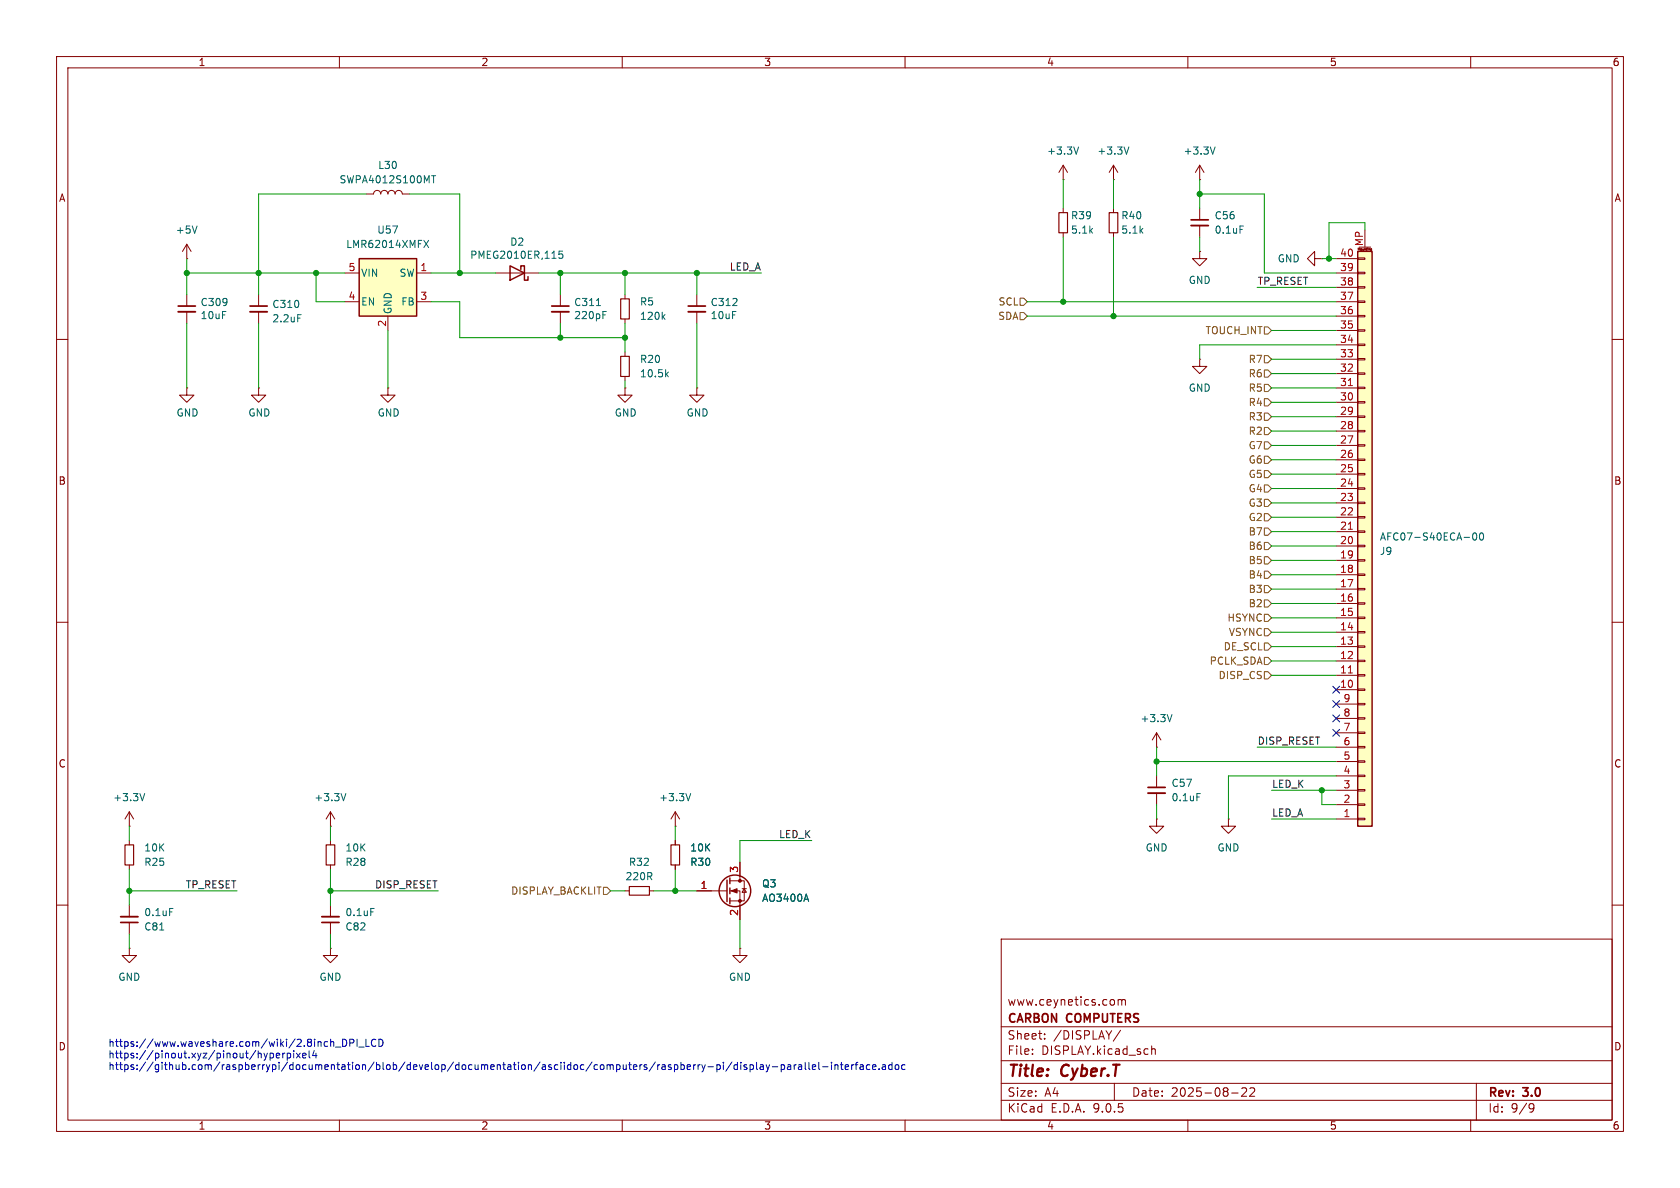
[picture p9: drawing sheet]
<svg xmlns="http://www.w3.org/2000/svg" width="297mm" height="210mm" viewBox="0 0 297 210" stroke-linecap="round" stroke-linejoin="round" font-family="sans-serif">
<g fill="none" stroke="#840000" stroke-width=".18">
<path d="M10 10h277v190h-277zM12 12h273v186h-273zM60 10v2M110 10v2M160 10v2M210 10v2M260 10v2M188 31.8h.1M188 29.2l-.8 1.3M188 29.2l.7 1.3M188 29.2v2.6M188 36.8v.8"/>
<path d="M196.8 31.8h.1M196.8 29.2l-.7 1.3M196.8 29.2l.8 1.3M196.8 29.2v2.6M196.8 36.8v.8M212.1 36.8v2.1M212.1 39.9v2M33 45.7h.1M33 43.2v2.5M33 52.1v2M33 55.1v2.1M33 43.2l-.7 1.3"/>
<path d="M33 43.2l.8 1.3M45.7 52.1v2M45.7 55.1v2.1M188 41.1v.8M196.8 41.1v.8M10 60h2M68.6 68.6v1.3h1.2l-1.2 1.2-1.3-1.2h1.3M68.6 68.6h.1M212.1 63.5v1.3h-1.3l1.3 1.2 1.3-1.2h-1.3M212.1 63.5h.1M285 60h2M10 110h2"/>
<path d="M285 110h2M204.5 137.2v2M110.5 157.5h.8M114.8 157.5h.8M119.4 146.1h.1M119.4 143.5l.7 1.3M119.4 143.5l-.8 1.3M119.4 143.5v2.6M123.2 157.5h5.3M129 155.7h2.6v3.6h-2.6M129 157.5h1.8v5.1M130.8 152.4v3.3"/>
<path d="M131.2 157.1h.8M131.6 157.1l.4 .6h-.8zM204.5 144.8v1.3h1.2l-1.2 1.2-1.3-1.2h1.3M204.5 144.8h.1M204.5 140.2v2M217.2 144.8v1.3h1.2l-1.2 1.2-1.3-1.2h1.3M217.2 144.8h.1M10 160h2M22.9 167.6v1.3h-1.3l1.3 1.3 1.2-1.3h-1.2M22.9 167.6h.1M22.9 160v2.1M22.9 163.1v2"/>
<path d="M177 166h108v32h-108zM196.9 176.8l.1 .2v.4l-.1 .2M197.7 176.8l.4-.1 .2 .2M197.7 176.7v1M198.3 176.9l.2-.2 .4 .1 .1 .9M198.3 176.9v.8M285 160h2M60 198v2M110 198v2M160 198v2M177 194.5h108M177 191.5h108"/>
<path d="M177 187.5h108M177 181.5h108M182.5 186.3v.1M182.5 185.5v.1M184.7 183.6v.1M184.7 182.8v.1M197 191.5v3M198.1 182.1l-1.3 2M203.6 184.9v1.5M203.6 185.5l.2-.1 .4 .1v.9M210 198v2M217.7 193.2h1.2"/>
<path d="M219.5 192.4l.6-.1 .2 .1 .1 .3-.9 1.1h.9M221 192.4l.5-.1 .2 .1 .1 .3-.9 1.1h.9M260 198v2M261 191.5v6.5M270.6 195.1l.5 .1a.99 .99 0 0 1-.4 1.4h-.2M271.2 195.7l-.3 .3h-.3"/>
</g>
<path d="M210.6 38.9h3M31.5 54.1h3M44.2 54.1h3M202.9 139.2h3.1M21.3 163.1h3.1" fill="none" stroke="#840000" stroke-width=".3"/>
<path d="M210.6 39.9h3M31.5 55.1h3M44.2 55.1h3M202.9 140.2h3.1M21.3 162.1h3.1" fill="none" stroke="#840000" stroke-width=".33"/>
<path d="M34.8 39.9l-.4 1.3M190.7 26l-.4 1.2M199.6 26l-.5 1.2M219.2 40h.6M52.6 55.6h.6M122.1 140.3l-.4 1.2M142.5 158.1l.5 1.2M211.6 140.3h.6M28.2 164.4h.8M30 160.6h.6" fill="none" stroke="#006464" stroke-width=".18"/>
<path d="M187.2 37.6h1.5v3.5h-1.5zM196.1 37.6h1.5v3.5h-1.5zM111.3 156.7h3.5v1.5h-3.5z" fill="none" stroke="#840000" stroke-width=".2"/>
<g fill="none" stroke="#840000" stroke-width=".25">
<path d="M128.5 155.6v3.8M129 155.2v1M129 157v1M129 158.8v1"/>
<circle cx="129.9" cy="157.5" r="2.79"/>
</g>
<g fill="#840000" stroke="#840000" stroke-width=".18">
<path d="M129.3 157.5l1-.4v.8z"/>
<circle cx="130.8" cy="155.7" r=".25"/>
<circle cx="130.8" cy="159.3" r=".25"/>
</g>
<path d="M63.5 45.7h10.2v10.2h-10.2z" fill="#ffffc2"/>
<path d="M63.5 45.7h10.2v10.2h-10.2z" fill="none" stroke="#840000" stroke-width=".25"/>
<g fill="none" stroke="#840000" stroke-width=".18">
<path d="M64.8 34.3h1.2a.64 .64 0 0 1 .7-.6 .64 .64 0 0 1 .6 .6 .64 .64 0 0 1 .6-.6 .64 .64 0 0 1 .7 .6 .64 .64 0 0 1 .6-.6 .64 .64 0 0 1 .6 .6 .64 .64 0 0 1 .7-.6 .64 .64 0 0 1 .6 .6h1.3M61 48.3h2.5M61 53.3h2.5M68.6 55.9v2.5M73.7 48.3h2.5M73.7 53.3h2.5M212.1 44.5v1.2h-1.3l1.3 1.3 1.3-1.3h-1.3M212.1 44.5h.1M232.4 45.7v1.3l-1.3-1.3 1.3-1.2v1.2h1.3M233.7 45.7h.1M33 68.6v1.3h1.3l-1.3 1.2-1.3-1.2h1.3M33 68.6h.1"/>
<path d="M45.7 68.6v1.3h1.3l-1.3 1.2-1.3-1.2h1.3M45.7 68.6h.1M58.4 167.6v1.3h-1.3l1.3 1.3 1.3-1.3h-1.3M58.4 167.6h.1M130.8 167.6v1.3h1.3l-1.3 1.3-1.3-1.3h1.3M130.8 167.6h.1"/>
</g>
<path d="M76.3 31.1h.7M76.7 31.1v1.2M74.9 42.5l.9 1.3M75.8 42.5l-.9 1.3" fill="none" stroke="#006464" stroke-width=".18"/>
<path d="M240 44.5h2.6v101.6h-2.6z" fill="#ffffc2"/>
<path d="M90.2 47l2.5 1.3-2.5 1.2zM92.1 47.6v-.6h.6v2.5h.6v-.6M240 44.5h2.6v101.6h-2.6z" fill="none" stroke="#840000" stroke-width=".25"/>
<g fill="none" stroke="#840000" stroke-width=".18">
<path d="M212.1 31.8h.1M212.1 29.2l-.8 1.3M212.1 29.2l.8 1.3M212.1 29.2v2.6M87.6 48.3h7.6M99.1 52.1v2M99.1 55.1v2.1M110.5 52.1v.7M110.5 56.4v.8M123.2 52.1v2M123.2 55.1v2.1M236.2 58.4h3.8"/>
<path d="M236.2 55.9h3.8M236.2 53.3h3.8M236.2 50.8h3.8M236.2 48.3h3.8M236.2 45.7h3.8M240 58.3h1.3v.2h-1.3zM240 55.8h1.3v.2h-1.3zM240 53.2h1.3v.3h-1.3zM240 50.7h1.3v.2h-1.3zM240 48.1h1.3v.3h-1.3zM240 45.6h1.3v.2h-1.3zM240.1 44.2v-.3l.1 .2 .2-.2v.3"/>
<path d="M240.3 43.7h2M241.3 40.6v3.1M241.6 43.9v.3M241.8 43.9h.1M242.3 44.3h.2M242.3 44v.2h.2M242.3 44h.1M242.3 44h.2M242.5 44.3h.1M242.5 44v.3M110.5 68.6v1.3h1.3l-1.3 1.2-1.3-1.2h1.3M110.5 68.6h.1"/>
<path d="M110.5 62.2v.8M110.5 66.5v.8M123.2 68.6v1.3h1.3l-1.3 1.2-1.3-1.2h1.3M123.2 68.6h.1M236.2 78.7h3.8M236.2 76.2h3.8M236.2 73.7h3.8M236.2 71.1h3.8M236.2 68.6h3.8M236.2 66h3.8M236.2 63.5h3.8M236.2 61h3.8"/>
<path d="M240 78.6h1.3v.3h-1.3zM240 76.1h1.3v.2h-1.3zM240 73.5h1.3v.3h-1.3zM240 71h1.3v.2h-1.3zM240 68.5h1.3v.2h-1.3zM240 65.9h1.3v.3h-1.3zM240 63.4h1.3v.2h-1.3zM240 60.8h1.3v.3h-1.3zM236.2 99.1h3.8M236.2 96.5h3.8M236.2 94h3.8M236.2 91.4h3.8"/>
<path d="M236.2 88.9h3.8M236.2 86.4h3.8M236.2 83.8h3.8M236.2 81.3h3.8M240 98.9h1.3v.3h-1.3zM240 96.4h1.3v.2h-1.3zM240 93.9h1.3v.2h-1.3zM240 91.3h1.3v.3h-1.3zM240 88.8h1.3v.2h-1.3zM240 86.2h1.3v.3h-1.3zM240 83.7h1.3v.2h-1.3zM240 81.2h1.3v.2h-1.3z"/>
<path d="M236.2 119.4h3.8M236.2 116.8h3.8M236.2 114.3h3.8M236.2 111.8h3.8M236.2 109.2h3.8M236.2 106.7h3.8M236.2 104.1h3.8M236.2 101.6h3.8M240 119.3h1.3v.2h-1.3zM240 116.7h1.3v.3h-1.3zM240 114.2h1.3v.2h-1.3zM240 111.6h1.3v.3h-1.3z"/>
<path d="M240 109.1h1.3v.2h-1.3zM240 106.6h1.3v.2h-1.3zM240 104h1.3v.3h-1.3zM240 101.5h1.3v.2h-1.3zM204.5 132.1h.1M204.5 129.5l.7 1.3M204.5 129.5l-.8 1.3M204.5 129.5v2.6M236.2 139.7h3.8M236.2 137.2h3.8M236.2 134.6h3.8M236.2 132.1h3.8"/>
<path d="M236.2 129.5h3.8M236.2 127h3.8M236.2 124.5h3.8M236.2 121.9h3.8M240 139.6h1.3v.2h-1.3zM240 137h1.3v.3h-1.3zM240 134.5h1.3v.2h-1.3zM240 132h1.3v.2h-1.3zM240 129.4h1.3v.3h-1.3zM240 126.9h1.3v.2h-1.3zM240 124.3h1.3v.3h-1.3zM240 121.8h1.3v.2h-1.3z"/>
<path d="M22.9 146.1h.1M22.9 143.5v2.6M22.9 148.6v.8M22.9 152.9v.8M22.9 143.5l.7 1.3M22.9 143.5l-.8 1.3M58.4 146.1h.1M58.4 143.5v2.6M58.4 148.6v.8M58.4 152.9v.8M58.4 143.5l.8 1.3M58.4 143.5l-.7 1.3"/>
<path d="M119.4 148.6v.8M119.4 152.9v.8M123.2 157.5h2.5M130.8 152.4v2.5M236.2 144.8h3.8M236.2 142.2h3.8M240 144.7h1.3v.2h-1.3zM240 142.1h1.3v.3h-1.3zM58.4 160v2.1M58.4 163.1v2M130.8 160v2.6"/>
</g>
<path d="M238.4 68.2h.7M238.4 93.6h.7M238.4 119h.7" fill="none" stroke="#a90000" stroke-width=".18"/>
<g fill="none" stroke="#006464" stroke-width=".18">
<path d="M214.8 26l-.4 1.2M99.5 44.4h-.7v.6l.2-.1h.4l.1 .2v.4l-.2 .2-.5-.2M105.4 54h.8M106.6 55.7h.4M106.6 55.1h.6M117.2 56l.4 .5M117.6 55.6l-.5 .5M117.8 66.1l.4 .5M118.2 65.8l-.5 .5M260.5 94.3l.1-.1a.68 .68 0 0 1 .5 .6 .68 .68 0 0 1-.5 .7 .84 .84 0 0 1-.1-1.2zM261.7 94.3l.2-.1a.68 .68 0 0 1 .4 .6 .68 .68 0 0 1-.4 .7l-.2-.1-.2-.4zM207.2 126.3l-.4 1.3"/>
<path d="M25.6 140.3l-.4 1.2M61.1 140.3l-.4 1.2M142.5 158.1l.5 1.2M65.5 160.6h.7"/>
</g>
<path d="M109.7 52.8h1.6v3.6h-1.6zM109.7 63h1.6v3.5h-1.6zM22.1 149.4h1.5v3.5h-1.5zM57.7 149.4h1.5v3.5h-1.5zM118.6 149.4h1.5v3.5h-1.5z" fill="none" stroke="#840000" stroke-width=".2"/>
<path d="M97.5 54.1h3.1M121.7 54.1h3M56.9 163.1h3" fill="none" stroke="#840000" stroke-width=".3"/>
<path d="M97.5 55.1h3.1M121.7 55.1h3M56.9 162.1h3" fill="none" stroke="#840000" stroke-width=".33"/>
<g fill="none" stroke="#725600" stroke-width=".18">
<path d="M180.3 52.7h.7l.6 .6-.6 .7h-.7zM180.3 55.2h.7l.6 .7-.6 .6h-.7zM223.5 57.8h.7l.6 .6-.6 .7h-.7zM223.5 78.1h.7l.6 .6-.6 .7h-.7zM223.5 67.9h.7l.6 .7-.6 .6h-.7zM223.5 62.9h.7l.6 .6-.6 .6h-.7zM223.5 70.5h.7l.6 .6-.6 .7h-.7zM223.5 65.4h.7l.6 .6-.6 .7h-.7zM223.5 75.6h.7l.6 .6-.6 .6h-.7zM223.5 73h.7l.6 .7-.6 .6h-.7zM223.5 83.2h.7l.6 .6-.6 .7h-.7zM223.5 85.7h.7l.6 .7-.6 .6h-.7z"/>
<path d="M223.5 98.4h.7l.6 .7-.6 .6h-.7zM223.5 80.6h.7l.6 .7-.6 .6h-.7zM223.5 93.3h.7l.6 .7-.6 .6h-.7zM223.5 95.9h.7l.6 .6-.6 .7h-.7zM223.5 88.3h.7l.6 .6-.6 .6h-.7zM223.5 90.8h.7l.6 .6-.6 .7h-.7zM223.5 116.2h.7l.6 .6-.6 .7h-.7zM223.5 118.7h.7l.6 .7-.6 .6h-.7zM223.5 113.7h.7l.6 .6-.6 .6h-.7zM223.5 101h.7l.6 .6-.6 .6h-.7zM223.5 108.6h.7l.6 .6-.6 .7h-.7zM223.5 103.5h.7l.6 .6-.6 .7h-.7z"/>
<path d="M223.5 111.1h.7l.6 .7-.6 .6h-.7zM223.5 106h.7l.6 .7-.6 .6h-.7zM106.7 156.8h.6l.6 .7-.6 .6h-.6z"/>
</g>
<g fill="none" stroke="#009600" stroke-width=".18">
<path d="M64.8 34.3h-19.1v17.8M72.4 34.3h8.9v14M188 31.8v5M196.8 31.8v5M212.1 34.3h11.4v14h12.7M212.1 31.8v5M33 48.3h28M33 45.7v6.4M33 57.2v11.4M45.7 57.2v11.4M55.9 48.3v5h5.1M68.6 58.4v10.2"/>
<path d="M76.2 53.3h5.1v6.4h29.2M76.2 48.3h11.4M95.2 48.3h39.4M99.1 48.3v3.8M99.1 57.2v2.5M110.5 48.3v3.8M110.5 57.2v5M123.2 48.3v3.8M123.2 57.2v11.4M181.6 53.3h54.6M181.6 55.9h54.6M188 41.9v11.4"/>
<path d="M196.8 41.9v14M212.1 41.9v2.6M222.2 50.8h14M224.8 58.4h11.4M233.7 45.7h2.5M241.3 40.6v-1.2h-6.4v6.3M110.5 67.3v1.3M224.8 73.7h11.4M224.8 76.2h11.4M224.8 78.7h11.4M224.8 63.5h11.4M224.8 68.6h11.4"/>
<path d="M224.8 71.1h11.4M224.8 66h11.4M236.2 61h-24.1v2.5M224.8 99.1h11.4M224.8 88.9h11.4M224.8 94h11.4M224.8 96.5h11.4M224.8 91.4h11.4M224.8 83.8h11.4M224.8 81.3h11.4M224.8 86.4h11.4M224.8 114.3h11.4"/>
<path d="M224.8 119.4h11.4M224.8 116.8h11.4M224.8 109.2h11.4M224.8 101.6h11.4M224.8 104.1h11.4M224.8 106.7h11.4M224.8 111.8h11.4M204.5 134.6h31.7M204.5 132.1v5.1M222.2 132.1h14M224.8 139.7h11.4M233.7 139.7v2.5h2.5"/>
<path d="M236.2 137.2h-19v7.6M22.9 157.5h19M22.9 146.1v2.5M22.9 153.7v6.3M58.4 157.5h19.1M58.4 146.1v2.5M58.4 153.7v6.3M107.9 157.5h2.6M115.6 157.5h7.6M119.4 146.1v2.5M119.4 153.7v3.8M143.5 148.6h-12.7v3.8"/>
<path d="M204.5 142.2v2.6M224.8 144.8h11.4M22.9 165.1v2.5M58.4 165.1v2.5M130.8 162.6v5"/>
</g>
<path d="M235.6 128.9l1.2 1.2M235.6 123.9l1.2 1.2M235.6 121.3l1.2 1.2M235.6 126.4l1.2 1.2M236.8 128.9l-1.2 1.2M236.8 123.9l-1.2 1.2M236.8 121.3l-1.2 1.2M236.8 126.4l-1.2 1.2" fill="none" stroke="#000084" stroke-width=".18"/>
<g fill="none" stroke="#0000c2" stroke-width=".18">
<path d="M47.8 186.2v1.2M48.2 186.2l.2 .2-.1 .5-.2 .1h-.3M48.9 186.2v.8h.5M49.4 186.2v.3l-.6 .1M50 186.2v.8M50.1 186.2l-.1 .2M50.8 186.2v1.2M51.3 186.2l.1 .2-.1 .5-.2 .1h-.3M51.9 186.2v.8M52.4 186.2l.7 .8M53.1 186.2l-.7 .8M53.6 186.2v.8h.4"/>
<path d="M54 186.2l.1 .3-.6 .1M54.6 185.7v1.1l.2 .2M55.6 185.7l-.3 .9h.7M55.9 186.2v.8M59.3 185.1h1M60.6 183.7a.64 .64 0 0 1 .7 .6 .64 .64 0 0 1-.7 .7zM61.8 184.4l.7-.1 .1-.2-.1-.3-.7-.1v1.3M63.1 183.7v1.3M63.4 185.1h1M64.7 183.7v1.3h.6M66.4 183.8a.6 .6 0 0 0-.8 .4 .6 .6 0 0 0 .6 .8l.2-.1M67 183.7a.64 .64 0 0 1 .7 .6 .64 .64 0 0 1-.7 .7z"/>
<path d="M127.1 188.2l.2 .3v.3l-.2 .3M127.9 187.8v.1M127.9 188.2v.9M129.4 187.7l-1.1 1.7M130.4 187.8v1.3M130.4 188.3l-.4-.1-.2 .3 .1 .5h.5M131 187.8v.1M131 188.2v.9M132 188.3l-.3-.1-.2 .2 .1 .2 .4 .1v.3h-.5M132.6 188.3l.4-.1 .2 .3-.1 .5h-.5M132.6 188.2v1.3M133.8 187.8v1.1l.1 .2"/>
<path d="M134.4 188.3h.5l.1 .8M135 188.5l-.5 .1-.1 .2 .1 .3 .5-.1M135.4 188.2l.3 .9M135.7 189.1l-.3 .4M136 188.2l-.3 .9M136.5 188.6h1M138.1 188.3l.4-.1 .2 .3-.1 .5h-.5M138.1 188.2v1.3M139.3 188.3h.4l.1 .8M139.8 188.5l-.4 .1-.2 .2 .2 .3 .4-.1M140.4 188.2v.9M140.8 188.2l-.4 .3"/>
<path d="M141.2 188.3h.5v.8M141.7 188.5l-.4 .1-.2 .2 .2 .3 .4-.1M142.3 187.8v1.1l.2 .2M143 187.8v1.1l.2 .2M143.6 188.6l.6-.1v-.2l-.4-.1-.2 .2 .1 .6h.5M144.8 187.8v1.1l.1 .2M145.4 188.6h1M147 187.8v.1M147 188.2v.9M147.6 188.3l.2-.1 .3 .1v.8M147.6 188.2v.9M148.6 188.2h.5"/>
<path d="M148.7 187.8v1.1l.4 .2M149.4 188.6l.6-.1v-.2l-.4-.1-.2 .2 .1 .6h.5M150.6 188.2v.9M150.9 188.2l-.3 .3M151.2 188.2h.5M151.7 187.8l-.4 .2v1.1M152.1 188.3h.5v.8M152.6 188.5l-.4 .1-.2 .2 .2 .3 .4-.1M153.8 188.3l-.4-.1-.2 .3 .1 .5h.5M154.3 188.6l.6-.1-.1-.2-.4-.1-.1 .2v.6h.5M155.4 188.9v.2M156 188.3h.5l.1 .8"/>
<path d="M156.6 188.5l-.5 .1-.2 .2 .2 .3 .5-.1M157.7 188.3l-.4-.1-.2 .3 .1 .5h.5M157.7 187.8v1.3M158.3 188.3l.2-.1 .3 .1 .1 .5-.1 .2-.3 .1-.2-.2zM160 188.3l-.4-.1-.2 .3 .1 .5h.5"/>
</g>
<g fill="#009600" stroke="#009600" stroke-width=".18">
<circle cx="33" cy="48.3" r=".46"/>
<circle cx="45.7" cy="48.3" r=".46"/>
<circle cx="81.3" cy="48.3" r=".46"/>
<circle cx="55.9" cy="48.3" r=".46"/>
<circle cx="99.1" cy="48.3" r=".46"/>
<circle cx="99.1" cy="59.7" r=".46"/>
<circle cx="196.8" cy="55.9" r=".46"/>
<circle cx="188" cy="53.3" r=".46"/>
<circle cx="234.9" cy="45.7" r=".46"/>
<circle cx="212.1" cy="34.3" r=".46"/>
<circle cx="233.7" cy="139.7" r=".46"/>
<circle cx="204.5" cy="134.6" r=".46"/>
<circle cx="22.9" cy="157.5" r=".46"/>
<circle cx="119.4" cy="157.5" r=".46"/>
<circle cx="123.2" cy="48.3" r=".46"/>
<circle cx="58.4" cy="157.5" r=".46"/>
<circle cx="110.5" cy="48.3" r=".46"/>
<circle cx="110.5" cy="59.7" r=".46"/>
</g>
<g font-size="2.8" fill="#840000">
<text x="178" y="190.9">Title:</text>
<text x="187.7" y="190.9">Cyber.T</text>
</g>
<g font-size="2.1" fill="#840000">
<text x="178" y="178">www.ceynetics.com</text>
<text x="178" y="184">Sheet:</text>
<text x="178" y="181.2">CARBON</text>
<text x="186.2" y="184">/DISPLAY/</text>
<text x="188.7" y="181.2">COMPUTERS</text>
<text x="178" y="186.7">File:</text>
<text x="184.1" y="186.7">DISPLAY.kicad_sch</text>
<text x="178" y="196.9">KiCad</text>
<text x="178" y="194.1">Size:</text>
<text x="184.7" y="194.1">A4</text>
<text x="185.7" y="196.9">E.D.A.</text>
<text x="193.3" y="196.9">9.0.5</text>
<text x="200" y="194.1">Date:</text>
<text x="207" y="194.1">2025-08-22</text>
<text x="263" y="194.3">Rev:</text>
<text x="263" y="196.9">Id:</text>
<text x="267.1" y="196.9">9/9</text>
<text x="269.4" y="194.3">3.0</text>
</g>
<g font-size="1.8" fill="#840000">
<text x="35" y="11.9">1</text>
<text x="85" y="11.9">2</text>
<text x="135" y="11.9">3</text>
<text x="185" y="11.9">4</text>
<text x="235" y="11.9">5</text>
<text x="285" y="11.9">6</text>
<text x="10.3" y="35.9">A</text>
<text x="285.3" y="35.9">A</text>
<text x="10.3" y="85.9">B</text>
<text x="285.3" y="85.9">B</text>
<text x="10.3" y="135.9">C</text>
<text x="285.3" y="135.9">C</text>
<text x="10.3" y="185.9">D</text>
<text x="285.3" y="185.9">D</text>
<text x="35" y="199.9">1</text>
<text x="85" y="199.9">2</text>
<text x="135" y="199.9">3</text>
<text x="185" y="199.9">4</text>
<text x="235" y="199.9">5</text>
<text x="285" y="199.9">6</text>
</g>
<g font-size="1.8" fill="#006464">
<text x="185" y="27.5">+3.3V</text>
<text x="193.9" y="27.5">+3.3V</text>
<text x="209.1" y="27.5">+3.3V</text>
<text x="59.9" y="32.6">SWPA4012S100MT</text>
<text x="66.8" y="30.1">L30</text>
<text x="31" y="41.5">+5V</text>
<text x="66.6" y="41.5">U57</text>
<text x="189.2" y="41.5">5.1k</text>
<text x="189.2" y="39">R39</text>
<text x="198.1" y="41.5">5.1k</text>
<text x="198.1" y="39">R40</text>
<text x="214.6" y="39">C56</text>
<text x="214.6" y="41.5">0.1uF</text>
<text x="61.1" y="44">LMR62014XMFX</text>
<text x="83" y="45.9">PMEG2010ER,115</text>
<text x="90.1" y="43.6">D2</text>
<text x="225.8" y="46.6">GND</text>
<text x="63.8" y="49.1">VIN</text>
<text x="70.5" y="49.1">SW</text>
<text x="210.1" y="50.4">GND</text>
<text x="35.4" y="54.3">C309</text>
<text x="35.4" y="56.6">10uF</text>
<text x="48.1" y="54.6">C310</text>
<text x="48.1" y="57.2">2.2uF</text>
<text x="63.8" y="54.2">EN</text>
<text x="69.4" y="55.6" transform="rotate(-90 69.4 55.6)">GND</text>
<text x="70.8" y="54.2">FB</text>
<text x="101.4" y="54.3">C311</text>
<text x="101.4" y="56.6">220pF</text>
<text x="113" y="54.2">R5</text>
<text x="113" y="56.7">120k</text>
<text x="125.5" y="54.3">C312</text>
<text x="125.5" y="56.6">10uF</text>
<text x="113" y="64.4">R20</text>
<text x="113" y="66.9">10.5k</text>
<text x="210.1" y="69.4">GND</text>
<text x="31.1" y="73.8">GND</text>
<text x="43.8" y="73.8">GND</text>
<text x="66.7" y="73.8">GND</text>
<text x="108.6" y="73.8">GND</text>
<text x="121.3" y="73.8">GND</text>
<text x="243.8" y="95.8">AFC07-S40ECA-00</text>
<text x="243.8" y="98.3">J9</text>
<text x="201.5" y="127.9">+3.3V</text>
<text x="19.9" y="141.8">+3.3V</text>
<text x="55.5" y="141.8">+3.3V</text>
<text x="116.4" y="141.8">+3.3V</text>
<text x="207" y="139.3">C57</text>
<text x="207" y="141.8">0.1uF</text>
<text x="25.4" y="153.3">R25</text>
<text x="25.4" y="150.7">10K</text>
<text x="61" y="153.3">R28</text>
<text x="61" y="150.7">10K</text>
<text x="110.5" y="155.8">220R</text>
<text x="111.1" y="153.3">R32</text>
<text x="121.9" y="153.3">R30</text>
<text x="121.9" y="150.7">10K</text>
<text x="202.4" y="150.7">GND</text>
<text x="215.1" y="150.7">GND</text>
<text x="134.6" y="159.6">AO3400A</text>
<text x="134.6" y="157.1">Q3</text>
<text x="25.4" y="164.7">C81</text>
<text x="25.4" y="162.1">0.1uF</text>
<text x="61" y="164.7">C82</text>
<text x="61" y="162.1">0.1uF</text>
<text x="20.8" y="173.6">GND</text>
<text x="56.4" y="173.6">GND</text>
<text x="128.8" y="173.6">GND</text>
</g>
<g font-size="1.8" fill="#0f0f0f">
<text x="128.9" y="47.9">LED_A</text>
<text x="222.2" y="50.5">TP_RESET</text>
<text x="222.2" y="131.7">DISP_RESET</text>
<text x="224.8" y="139.4">LED_K</text>
<text x="137.6" y="148.2">LED_K</text>
<text x="224.8" y="144.4">LED_A</text>
<text x="32.8" y="157.1">TP_RESET</text>
<text x="66.2" y="157.1">DISP_RESET</text>
</g>
<g font-size="1.8" fill="#a90000">
<text x="236.8" y="45.5">40</text>
<text x="241" y="43.6" transform="rotate(-90 241 43.6)">MP</text>
<text x="61.5" y="48">5</text>
<text x="61.5" y="53.1">4</text>
<text x="74.2" y="48">1</text>
<text x="74.2" y="53.1">3</text>
<text x="236.8" y="53.1">37</text>
<text x="236.8" y="50.5">38</text>
<text x="236.8" y="48">39</text>
<text x="68.3" y="57.9" transform="rotate(-90 68.3 57.9)">2</text>
<text x="236.8" y="58.2">35</text>
<text x="236.8" y="55.6">36</text>
<text x="236.8" y="65.8">32</text>
<text x="236.8" y="63.2">33</text>
<text x="236.8" y="60.7">34</text>
<text x="236.8" y="70.9">30</text>
<text x="236.8" y="68.3">31</text>
<text x="236.8" y="75.9">28</text>
<text x="236.8" y="73.4">29</text>
<text x="236.8" y="83.6">25</text>
<text x="236.8" y="81">26</text>
<text x="236.8" y="78.5">27</text>
<text x="236.8" y="88.6">23</text>
<text x="236.8" y="86.1">24</text>
<text x="236.8" y="93.7">21</text>
<text x="236.8" y="91.2">22</text>
<text x="236.8" y="101.3">18</text>
<text x="236.8" y="98.8">19</text>
<text x="236.8" y="96.3">20</text>
<text x="236.8" y="106.4">16</text>
<text x="236.8" y="103.9">17</text>
<text x="236.8" y="111.5">14</text>
<text x="236.8" y="109">15</text>
<text x="236.8" y="119.1">11</text>
<text x="236.8" y="116.6">12</text>
<text x="236.8" y="114">13</text>
<text x="236.8" y="121.7">10</text>
<text x="237.4" y="124.2">9</text>
<text x="237.4" y="131.8">6</text>
<text x="237.4" y="129.3">7</text>
<text x="237.4" y="126.7">8</text>
<text x="237.4" y="136.9">4</text>
<text x="237.4" y="134.4">5</text>
<text x="237.4" y="142">2</text>
<text x="237.4" y="139.4">3</text>
<text x="237.4" y="144.5">1</text>
<text x="130.6" y="154.4" transform="rotate(-90 130.6 154.4)">3</text>
<text x="123.8" y="157.2">1</text>
<text x="130.6" y="162" transform="rotate(-90 130.6 162)">2</text>
</g>
<g font-size="1.8" fill="#725600">
<text x="176.4" y="56.7">SDA</text>
<text x="176.4" y="54.2">SCL</text>
<text x="213" y="59.3">TOUCH_INT</text>
<text x="220.6" y="64.4">R7</text>
<text x="220.6" y="69.4">R5</text>
<text x="220.6" y="72">R4</text>
<text x="220.6" y="66.9">R6</text>
<text x="220.6" y="77.1">R2</text>
<text x="220.6" y="74.5">R3</text>
<text x="220.6" y="79.6">G7</text>
<text x="220.6" y="82.1">G6</text>
<text x="220.6" y="84.7">G5</text>
<text x="220.6" y="87.2">G4</text>
<text x="220.6" y="89.8">G3</text>
<text x="220.6" y="94.8">B7</text>
<text x="220.6" y="92.3">G2</text>
<text x="220.6" y="99.9">B5</text>
<text x="220.6" y="97.4">B6</text>
<text x="220.6" y="102.5">B4</text>
<text x="220.6" y="105">B3</text>
<text x="220.6" y="107.5">B2</text>
<text x="216.9" y="110.1">HSYNC</text>
<text x="217.1" y="112.6">VSYNC</text>
<text x="213.8" y="117.7">PCLK_SDA</text>
<text x="216.2" y="115.2">DE_SCL</text>
<text x="215.3" y="120.2">DISP_CS</text>
<text x="90.3" y="158.3">DISPLAY_BACKLIT</text>
</g>
<g font-size="1.8" fill="#0000c2">
<text x="19" y="185.3">https://www.waveshare.com/wiki/2.8inch_DPI_LCD</text>
<text x="19" y="187.3">https://pinout.xyz/pinout/hyperpixel4</text>
<text x="19" y="189.3">https://github.com/raspberrypi/documentation/blob/develop/documentation/asciidoc/computers/raspberry-pi/display-parallel-interface.adoc</text>
</g>
<text font-size=".5" fill="#840000" x="239.8" y="44.5">Mounting</text>
</svg>
